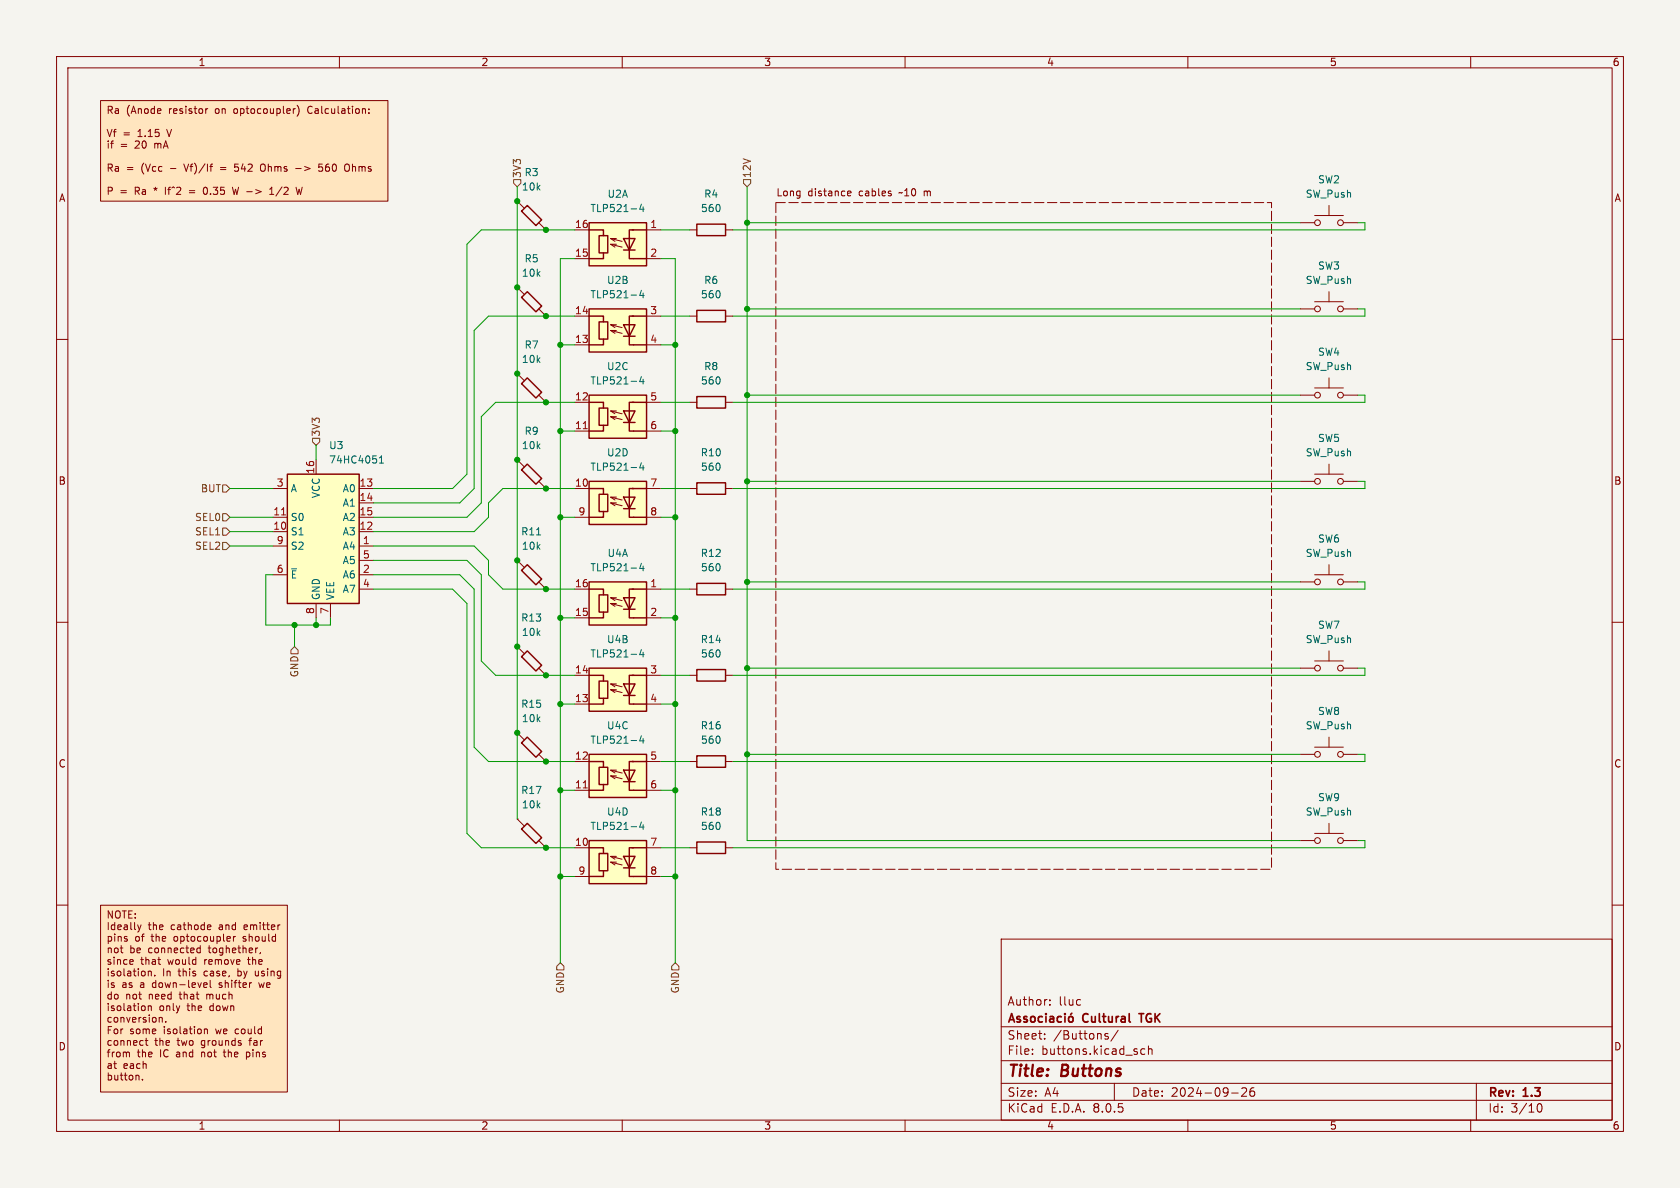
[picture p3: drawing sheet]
<svg xmlns="http://www.w3.org/2000/svg" width="297mm" height="210mm" viewBox="0 0 297 210" stroke-linecap="round" stroke-linejoin="round" font-family="sans-serif">
<path d="M0 0h297v210h-297z" fill="#f5f4ef" stroke="#f5f4ef" stroke-width=".18"/>
<g fill="none" stroke="#840000" stroke-width=".18">
<path d="M10 10h277v190h-277zM12 12h273v186h-273zM60 10v2M110 10v2M160 10v2M210 10v2M260 10v2M10 60h2M285 60h2M10 110h2M285 110h2M10 160h2"/>
<path d="M285 160h2M177 166h108v32h-108zM185.6 177.6v.1M185.6 176.8v.1M190.9 176.7l.1 .1M191 177.6l-.1 .1M60 198v2M110 198v2M160 198v2M177 194.5h108M177 191.5h108M177 187.5h108"/>
<path d="M177 181.5h108M182.5 186.3v.1M182.5 185.5v.1M184.7 183.6v.1M184.7 182.8v.1M195.9 182.8l-.4-.1-.2 .2 .1 .2 .5 .2v.3h-.6M197 191.5v3M197.7 182.1l-1.3 2M202.4 185.5l-.4-.1-.3 .3v.4l.1 .2h.6M203 185.5l.2-.1 .4 .1 .1 .9M203 184.9v1.5M210 198v2"/>
<path d="M217.7 193.2h1.2M219.5 192.4l.6-.1 .2 .1 .1 .3-.9 1.1h.9M221.7 192.3a.59 .59 0 0 0-.7 .6v.6l.1 .2 .4 .1 .2-.1 .1-.5-.1-.3h-.5l-.2 .3M260 198v2M261 191.5v6.5M271.7 195.7l.2-.5 .2-.1a.8 .8 0 0 1 .5 .7 .8 .8 0 0 1-.5 .8l-.2-.1-.2-.5"/>
</g>
<g fill="none" stroke="#840000" stroke-width=".3">
<path d="M180.3 179.8l-.3-.1-.2 .2v.2l.5 .2v.3h-.5M181.6 179.8l-.4-.1-.2 .2 .1 .2 .5 .2v.3h-.6M182.3 179.8l.4-.1 .3 .3v.4l-.3 .3-.4-.1-.1-.2v-.4zM184.3 179.8l-.5-.1-.2 .3v.4l.1 .2h.6M184.9 179.2v.1M184.9 179.7v1M185.6 179.8h.6l.1 .9M187.6 179.8l-.4-.1-.3 .3v.4l.2 .2h.5M188.3 179.2v.1M188.3 179.7v1M189 179.8l.2-.1 .4 .1 .1 .6-.1 .2-.4 .1-.2-.2zM189.5 179.1l-.2 .2"/>
<path d="M201.3 179.2h.9M178.3 180.7l.5-1.5 .5 1.5M178.5 180.3h.7M186.3 180l-.5 .1a.29 .29 0 0 0-.3 .3 .29 .29 0 0 0 .3 .3l.5-.1"/>
</g>
<g fill="#ffe5bf">
<path d="M17.8 17.8h50.8v17.8h-50.8z"/>
<path d="M17.8 160h33v33h-33z"/>
</g>
<path d="M92.2 37.3l1-1 2.6 2.6-1.1 1zM93.2 66.8l2.6 2.5-1.1 1.1-2.5-2.6zM123.2 70.1h5.1v2h-5.1zM93.2 82l2.6 2.6-1.1 1-2.5-2.5zM93.2 99.8l2.6 2.6-1.1 1-2.5-2.6zM123.2 85.3h5.1v2.1h-5.1zM93.2 115.1l2.6 2.5-1.1 1-2.5-2.5zM123.2 103.1h5.1v2.1h-5.1zM92.2 131.3l1-1 2.6 2.5-1.1 1.1zM123.2 133.6h5.1v2h-5.1zM93.2 145.5l2.6 2.6-1.1 1-2.5-2.5z" fill="none" stroke="#840000" stroke-width=".25"/>
<g fill="none" stroke="#840000" stroke-width=".18">
<path d="M91.4 35.6h.1M91.4 35.6l1.3 1.2M95.2 39.4l1.3 1.2M229.9 39.4h2.5M232.4 38.1h5.1M234.9 36.3v1.8M237.5 39.4h2.5M96.5 40.6h.1M229.9 54.6h2.5M232.4 53.3h5.1M234.9 51.6v1.7M237.5 54.6h2.5"/>
<path d="M91.4 66h.1M91.4 66l1.3 1.3M95.2 69.9l1.3 1.2M96.5 71.1h.1M121.9 71.1h1.3M128.3 71.1h1.2M91.4 81.3h.1M91.4 99.1h.1M91.4 81.3l1.3 1.3M91.4 99.1l1.3 1.2M95.2 85.1l1.3 1.3M96.5 86.4h.1"/>
<path d="M121.9 86.4h1.3M128.3 86.4h1.2M234.9 99.8v1.8M91.4 114.3h.1M91.4 114.3l1.3 1.3M95.2 118.1l1.3 1.3M95.2 102.9l1.3 1.2M96.5 119.4h.1M96.5 104.1h.1M121.9 104.1h1.3M128.3 104.1h1.2M229.9 118.1h2.5"/>
<path d="M229.9 102.9h2.5M232.4 116.8h5.1M232.4 101.6h5.1M234.9 115.1v1.7M237.5 118.1h2.5M237.5 102.9h2.5M91.4 129.5h.1M91.4 129.5l1.3 1.3M95.2 133.4l1.3 1.2M96.5 134.6h.1M121.9 134.6h1.3M128.3 134.6h1.2"/>
<path d="M91.4 144.8h.1M91.4 144.8l1.3 1.3M95.2 148.6l1.3 1.3M96.5 149.9h.1"/>
<circle cx="232.9" cy="39.4" r=".51"/>
<circle cx="237" cy="39.4" r=".51"/>
<circle cx="232.9" cy="54.6" r=".51"/>
<circle cx="237" cy="54.6" r=".51"/>
<circle cx="232.9" cy="102.9" r=".51"/>
<circle cx="232.9" cy="118.1" r=".51"/>
<circle cx="237" cy="118.1" r=".51"/>
<circle cx="237" cy="102.9" r=".51"/>
</g>
<path d="M94.9 94.6h.7" fill="none" stroke="#006464" stroke-width=".18"/>
<path d="M104.1 69.9h10.2v7.6h-10.2z" fill="#ffffc2"/>
<path d="M104.1 69.9h10.2v7.6h-10.2zM104.1 71.1h2.6v1M105.9 72.1h1.5v3.1h-1.5zM106.7 75.2v1h-2.6M110.2 74.7h2.1M110.2 72.6h2.1l-1 2.1zM111.8 71.1h2.5M112 71.1h-.7v5.1h3M123.2 148.8h5.1v2.1h-5.1z" fill="none" stroke="#840000" stroke-width=".25"/>
<path d="M101.6 76.2h2.5M101.6 71.1h2.5M107.9 73.7l2.1 .5M107.9 72.6l2.1 .6M109 73.7h-1.1l.8 .5M109 72.6h-1.1l.8 .6M114.3 76.2h2.5M114.3 71.1h2.5M121.9 149.9h1.3M128.3 149.9h1.2" fill="none" stroke="#840000" stroke-width=".18"/>
<path d="M103.1 75.8h.7" fill="none" stroke="#a90000" stroke-width=".18"/>
<path d="M113.4 66.6l-.3 .9h.8M113.7 67v.9" fill="none" stroke="#006464" stroke-width=".18"/>
<path d="M104.1 133.4h10.2v7.6h-10.2z" fill="#ffffc2"/>
<path d="M104.1 133.4h10.2v7.6h-10.2zM104.1 134.6h2.6v1M105.9 135.6h1.5v3.1h-1.5zM106.7 138.7v1h-2.6M110.2 138.2h2.1M110.2 136.1h2.1l-1 2.1zM111.8 134.6h2.5M112 134.6h-.7v5.1h3" fill="none" stroke="#840000" stroke-width=".25"/>
<path d="M101.6 139.7h2.5M101.6 134.6h2.5M107.9 137.2l2.1 .5M107.9 136.1l2.1 .6M109 137.2h-1.1l.8 .5M109 136.1h-1.1l.8 .6M114.3 139.7h2.5M114.3 134.6h2.5" fill="none" stroke="#840000" stroke-width=".18"/>
<path d="M103.1 139.3h.7" fill="none" stroke="#a90000" stroke-width=".18"/>
<path d="M113.4 130.1l-.3 .9h.8M113.7 130.5v.9" fill="none" stroke="#006464" stroke-width=".18"/>
<path d="M50.8 83.8h12.7v22.9h-12.7z" fill="#ffffc2"/>
<path d="M50.8 83.8h12.7v22.9h-12.7z" fill="none" stroke="#840000" stroke-width=".25"/>
<g fill="none" stroke="#840000" stroke-width=".18">
<path d="M48.3 96.5h2.5M48.3 94h2.5M48.3 91.4h2.5M48.3 86.4h2.5M55.9 81.3v2.5M63.5 96.5h2.5M63.5 94h2.5M63.5 91.4h2.5M63.5 86.4h2.5M63.5 88.9h2.5M63.5 99.1h2.5M48.3 101.6h2.5"/>
<path d="M55.9 106.7v2.5M58.4 106.7v2.5M63.5 101.6h2.5M63.5 104.1h2.5M229.9 133.4h2.5M232.4 132.1h5.1M234.9 130.3v1.8M237.5 133.4h2.5M229.9 148.6h2.5M232.4 147.3h5.1M234.9 145.5v1.8M237.5 148.6h2.5"/>
<circle cx="232.9" cy="133.4" r=".51"/>
<circle cx="237" cy="133.4" r=".51"/>
<circle cx="232.9" cy="148.6" r=".51"/>
<circle cx="237" cy="148.6" r=".51"/>
</g>
<path d="M49.8 91h.7" fill="none" stroke="#a90000" stroke-width=".18"/>
<path d="M67.1 81.9h.7M67.1 81l.3-.4v1.3M51.5 100.6h.9" fill="none" stroke="#006464" stroke-width=".18"/>
<path d="M104.1 118.1h10.2v7.6h-10.2z" fill="#ffffc2"/>
<path d="M92.2 52.6l1-1 2.6 2.5-1.1 1zM123.2 54.9h5.1v2h-5.1zM104.1 118.1h10.2v7.6h-10.2zM104.1 119.4h2.6v1M111.8 119.4h2.5M112 119.4h-.7v5.1h3M123.2 118.4h5.1v2h-5.1zM105.9 120.4h1.5v3h-1.5zM106.7 123.4v1.1h-2.6M110.2 122.9h2.1M110.2 120.9h2.1l-1 2z" fill="none" stroke="#840000" stroke-width=".25"/>
<g fill="none" stroke="#840000" stroke-width=".18">
<path d="M91.4 50.8h.1M91.4 50.8l1.3 1.3M95.2 54.6l1.3 1.3M96.5 55.9h.1M121.9 55.9h1.3M128.3 55.9h1.2M229.9 69.9h2.5M232.4 68.6h5.1M234.9 66.8v1.8M237.5 69.9h2.5M229.9 85.1h2.5M232.4 83.8h5.1"/>
<path d="M234.9 82v1.8M237.5 85.1h2.5M101.6 119.4h2.5M114.3 119.4h2.5M121.9 119.4h1.3M128.3 119.4h1.2M101.6 124.5h2.5M107.9 121.9l2.1 .5M107.9 120.9l2.1 .5M109 121.9h-1.1l.8 .5M109 120.9h-1.1l.8 .5M114.3 124.5h2.5"/>
<circle cx="232.9" cy="69.9" r=".51"/>
<circle cx="237" cy="69.9" r=".51"/>
<circle cx="232.9" cy="85.1" r=".51"/>
<circle cx="237" cy="85.1" r=".51"/>
</g>
<path d="M113.4 114.8l-.3 .9h.8M113.7 115.3v.8" fill="none" stroke="#006464" stroke-width=".18"/>
<path d="M104.1 102.9h10.2v7.6h-10.2z" fill="#ffffc2"/>
<path d="M104.1 102.9h10.2v7.6h-10.2zM104.1 104.1h2.6v1.1M105.9 105.2h1.5v3h-1.5zM106.7 108.2v1h-2.6M110.2 107.7h2.1M110.2 105.7h2.1l-1 2zM111.8 104.1h2.5M112 104.1h-.7v5.1h3" fill="none" stroke="#840000" stroke-width=".25"/>
<path d="M101.6 104.1h2.5M101.6 109.2h2.5M107.9 106.7l2.1 .5M107.9 105.7l2.1 .5M109 106.7h-1.1l.8 .5M109 105.7h-1.1l.8 .5M114.3 104.1h2.5M114.3 109.2h2.5" fill="none" stroke="#840000" stroke-width=".18"/>
<path d="M113.4 99.6l-.3 .9h.8M113.7 100.1v.8" fill="none" stroke="#006464" stroke-width=".18"/>
<path d="M104.1 54.6h10.2v7.6h-10.2z" fill="#ffffc2"/>
<path d="M104.1 54.6h10.2v7.6h-10.2zM104.1 55.9h2.6v1M105.9 56.9h1.5v3h-1.5zM106.7 59.9v1.1h-2.6M110.2 59.4h2.1M110.2 57.4h2.1l-1 2zM111.8 55.9h2.5M112 55.9h-.7v5.1h3" fill="none" stroke="#840000" stroke-width=".25"/>
<path d="M101.6 55.9h2.5M107.9 58.4l2.1 .5M107.9 57.4l2.1 .5M109 58.4h-1.1l.8 .5M109 57.4h-1.1l.8 .5M114.3 55.9h2.5M101.6 61h2.5M114.3 61h2.5" fill="none" stroke="#840000" stroke-width=".18"/>
<path d="M113.4 51.3l-.3 .9h.8M113.7 51.8v.8" fill="none" stroke="#006464" stroke-width=".18"/>
<path d="M104.1 39.4h10.2v7.6h-10.2z" fill="#ffffc2"/>
<path d="M104.1 39.4h10.2v7.6h-10.2zM104.1 40.6h2.6v1.1M105.9 41.7h1.5v3h-1.5zM106.7 44.7v1h-2.6M110.2 44.2h2.1M110.2 42.2h2.1l-1 2zM111.8 40.6h2.5M112 40.6h-.7v5.1h3" fill="none" stroke="#840000" stroke-width=".25"/>
<path d="M101.6 40.6h2.5M101.6 45.7h2.5M107.9 43.2l2.1 .5M107.9 42.2l2.1 .5M109 43.2h-1.1l.8 .5M109 42.2h-1.1l.8 .5M114.3 40.6h2.5M114.3 45.7h2.5" fill="none" stroke="#840000" stroke-width=".18"/>
<path d="M113.4 36.1l-.3 .9h.8M113.7 36.6v.8" fill="none" stroke="#006464" stroke-width=".18"/>
<path d="M104.1 85.1h10.2v7.6h-10.2z" fill="#ffffc2"/>
<path d="M104.1 85.1h10.2v7.6h-10.2zM104.1 86.4h2.6v1M105.9 87.4h1.5v3h-1.5zM106.7 90.4v1h-2.6M110.2 89.9h2.1M110.2 87.9h2.1l-1 2zM111.8 86.4h2.5M112 86.4h-.7v5h3" fill="none" stroke="#840000" stroke-width=".25"/>
<path d="M101.6 86.4h2.5M101.6 91.4h2.5M107.9 88.9l2.1 .5M107.9 87.9l2.1 .5M109 88.9h-1.1l.8 .5M109 87.9h-1.1l.8 .5M114.3 86.4h2.5M114.3 91.4h2.5" fill="none" stroke="#840000" stroke-width=".18"/>
<path d="M113.4 81.8l-.3 .9h.8M113.7 82.3v.8" fill="none" stroke="#006464" stroke-width=".18"/>
<path d="M104.1 148.6h10.2v7.6h-10.2z" fill="#ffffc2"/>
<path d="M123.2 39.6h5.1v2.1h-5.1zM104.1 148.6h10.2v7.6h-10.2zM104.1 149.9h2.6v1M105.9 150.9h1.5v3h-1.5zM106.7 153.9v1h-2.6M110.2 153.4h2.1M110.2 151.4h2.1l-1 2zM111.8 149.9h2.5M112 149.9h-.7v5h3" fill="none" stroke="#840000" stroke-width=".25"/>
<g fill="none" stroke="#840000" stroke-width=".18">
<path d="M17.8 17.8h50.8v17.8h-50.8zM36.7 19.2l-.3 .3M52.1 19.2h.1M52.5 18.6a1.46 1.46 0 0 1 0 1.9M54.6 18.8l-.2 .5 .2 .7M65.2 19.9v.2M65.2 19.3v.1M30.1 29.8h1M32.5 29l.4 1.3M33.5 33.7h.9M33.5 34.1h.9M36.4 33.1a.68 .68 0 0 0-.5 .6 .68 .68 0 0 0 .5 .7"/>
<path d="M37.1 29.4h.5M37.6 29l-.3 .1M39 29.6h.9M39 30h.9M41.1 33.1l.3 1.3 .2-.9 .3 .9M41.5 30.2l.4 .1M42.1 29h-.6v.6l.4-.1M46.6 29a.43 .43 0 0 0-.6 .4v.5a.43 .43 0 0 0 .6 .4M47.7 34.4h.7M47.7 33.5l.3-.4v1.3M52.3 29.8h.9M52.3 33.1l.3 1.3 .3-.9 .2 .9 .3-1.3"/>
<path d="M57 29h-.6l-.1 .6 .2-.1 .4 .1 .2 .1-.1 .5-.2 .1-.5-.1M61.2 29a.43 .43 0 0 1 .6 .4v.5a.43 .43 0 0 1-.6 .4M149.9 34.6h.5M149.9 33.8h.4l.1 .3-.6 .1M121.9 40.6h1.3M128.3 40.6h1.2M101.6 149.9h2.5M101.6 154.9h2.5M107.9 152.4l2.1 .5M107.9 151.4l2.1 .5M109 152.4h-1.1l.8 .5M109 151.4h-1.1l.8 .5"/>
<path d="M114.3 149.9h2.5M114.3 154.9h2.5M17.8 160h33v33h-33zM23.4 169.6l.1 .3-.6 .1M23.5 170.4l-.1 .1M24.3 163.5l.3 .8M24.6 164.3l-.3 .5M24.9 163.5l-.3 .8M26.2 171.7v.8M26.2 177.8v.9M26.2 171.8l.2-.1h.3l.1 .8M26.2 177.9l.2-.1 .3 .1 .1 .8"/>
<path d="M27.4 172.4v.1M34.9 168.4h.5M35.4 167.2v1.2M36.1 174.5h.5M36.6 173.8v.2l-.6 .1M37.1 163.5l.2 .3-.6 .1M37.2 173.3v1.1l.1 .2M37.2 164.3h-.1M41.3 165.5v.9M41.6 165.5l-.3 .3M45.1 171.7v.6l.2 .2M45.7 173.7l.3 .9"/>
<path d="M46 168.4l-.1 .2M22.7 186l.2 .2v.6M25.2 190.8v.1M25.7 183.9h.5M25.8 183.5v1.1l.4 .2M28.7 180v.7M29.3 180.6v.1M36.1 181.9v.8M36.1 182l.2-.1 .3 .1 .1 .7M39.6 185.6l.1 1.2M43.6 186v1.3M43.6 186.8h.3"/>
<path d="M43.9 186h-.3"/>
</g>
<path d="M113.4 145.3l-.3 .9h.8M113.7 145.8v.8" fill="none" stroke="#006464" stroke-width=".18"/>
<path d="M90.8 31.8h1.3v.6l-.7 .6-.6-.6zM131.4 31.8h1.3v.6l-.6 .6-.7-.6zM55.2 77.5h1.3v.6l-.6 .6-.7-.6zM39.4 95.9h.6l.6 .6-.6 .7h-.6zM39.4 93.3h.6l.6 .7-.6 .6h-.6zM39.4 85.7h.6l.6 .7-.6 .6h-.6zM39.4 90.8h.6l.6 .6-.6 .7h-.6zM52.1 114.3l.6 .6v.7h-1.3v-.7zM99.1 170.2l.6 .6v.7h-1.3v-.7zM119.4 170.2l.6 .6v.7h-1.3v-.7z" fill="none" stroke="#725600" stroke-width=".18"/>
<path d="M137.2 35.8h87.6v117.9h-87.6z" fill="none" stroke="#840000" stroke-width=".18" stroke-dasharray="1.7 .6"/>
<g fill="none" stroke="#009600" stroke-width=".18">
<path d="M91.4 33v111.8M132.1 33v115.6h97.8M132.1 39.4h97.8M240 39.4h1.3v1.2h-111.8M101.6 45.7h-2.5v124.5M101.6 40.6h-16.5l-2.6 2.6v40.6l-2.5 2.6h-14M101.6 55.9h-15.2l-2.6 2.5v28l-2.5 2.5h-15.3M116.8 45.7h2.6v124.5M116.8 40.6h5.1M116.8 55.9h5.1M132.1 54.6h97.8M240 54.6h1.3v1.3h-111.8"/>
<path d="M55.9 78.7v2.6M99.1 61h2.5M99.1 76.2h2.5M101.6 71.1h-14l-2.5 2.6v15.2l-2.6 2.5h-16.5M116.8 71.1h5.1M116.8 61h2.6M116.8 76.2h2.6M132.1 69.9h97.8M240 69.9h1.3v1.2h-111.8M40.6 91.4h7.7M40.6 94h7.7M40.6 96.5h7.7"/>
<path d="M40.6 86.4h7.7M66 96.5h17.8l2.6 2.6v2.5l2.5 2.5h12.7M66 99.1h16.5l2.6 2.5v15.2l2.5 2.6h14M99.1 91.4h2.5M101.6 86.4h-12.7l-2.5 2.5v2.5l-2.6 2.6h-17.8M116.8 91.4h2.6M116.8 86.4h5.1M132.1 85.1h97.8M240 85.1h1.3v1.3h-111.8M48.3 101.6h-1.3v8.9h11.4v-1.3M52.1 110.5v3.8M55.9 109.2v1.3"/>
<path d="M66 104.1h14l2.5 2.6v40.6l2.6 2.6h16.5M66 101.6h15.3l2.5 2.5v28l2.6 2.5h15.2M99.1 109.2h2.5M116.8 104.1h5.1M116.8 119.4h5.1M116.8 109.2h2.6M132.1 102.9h97.8M132.1 118.1h97.8M240 102.9h1.3v1.2h-111.8M240 118.1h1.3v1.3h-111.8M99.1 124.5h2.5M99.1 139.7h2.5"/>
<path d="M116.8 134.6h5.1M116.8 124.5h2.6M116.8 139.7h2.6M132.1 133.4h97.8M240 133.4h1.3v1.2h-111.8M99.1 154.9h2.5M116.8 149.9h5.1M116.8 154.9h2.6M240 148.6h1.3v1.3h-111.8"/>
</g>
<g fill="#009600" stroke="#009600" stroke-width=".18">
<circle cx="96.5" cy="55.9" r=".46"/>
<circle cx="132.1" cy="54.6" r=".46"/>
<circle cx="96.5" cy="40.6" r=".46"/>
<circle cx="91.4" cy="50.8" r=".46"/>
<circle cx="132.1" cy="39.4" r=".46"/>
<circle cx="91.4" cy="35.6" r=".46"/>
<circle cx="119.4" cy="109.2" r=".46"/>
<circle cx="99.1" cy="124.5" r=".46"/>
<circle cx="119.4" cy="139.7" r=".46"/>
<circle cx="132.1" cy="133.4" r=".46"/>
<circle cx="96.5" cy="119.4" r=".46"/>
<circle cx="119.4" cy="124.5" r=".46"/>
<circle cx="132.1" cy="118.1" r=".46"/>
<circle cx="91.4" cy="114.3" r=".46"/>
<circle cx="99.1" cy="91.4" r=".46"/>
<circle cx="91.4" cy="99.1" r=".46"/>
<circle cx="96.5" cy="104.1" r=".46"/>
<circle cx="99.1" cy="109.2" r=".46"/>
<circle cx="132.1" cy="85.1" r=".46"/>
<circle cx="119.4" cy="91.4" r=".46"/>
<circle cx="132.1" cy="102.9" r=".46"/>
<circle cx="96.5" cy="86.4" r=".46"/>
<circle cx="55.9" cy="110.5" r=".46"/>
<circle cx="52.1" cy="110.5" r=".46"/>
<circle cx="91.4" cy="66" r=".46"/>
<circle cx="96.5" cy="71.1" r=".46"/>
<circle cx="99.1" cy="61" r=".46"/>
<circle cx="99.1" cy="76.2" r=".46"/>
<circle cx="91.4" cy="81.3" r=".46"/>
<circle cx="119.4" cy="76.2" r=".46"/>
<circle cx="132.1" cy="69.9" r=".46"/>
<circle cx="119.4" cy="61" r=".46"/>
<circle cx="91.4" cy="129.5" r=".46"/>
<circle cx="96.5" cy="134.6" r=".46"/>
<circle cx="96.5" cy="149.9" r=".46"/>
<circle cx="99.1" cy="154.9" r=".46"/>
<circle cx="119.4" cy="154.9" r=".46"/>
<circle cx="99.1" cy="139.7" r=".46"/>
</g>
<g font-size="2.8" fill="#840000">
<text x="178" y="190.9">Title:</text>
<text x="187.7" y="190.9">Buttons</text>
</g>
<g font-size="2.1" fill="#840000">
<text x="178" y="178">Author:</text>
<text x="187.2" y="178">lluc</text>
<text x="178" y="184">Sheet:</text>
<text x="186.2" y="184">/Buttons/</text>
<text x="191.5" y="181.2">Cultural</text>
<text x="202.2" y="181.2">TGK</text>
<text x="178" y="186.7">File:</text>
<text x="184.1" y="186.7">buttons.kicad_sch</text>
<text x="178" y="196.9">KiCad</text>
<text x="178" y="194.1">Size:</text>
<text x="184.7" y="194.1">A4</text>
<text x="185.7" y="196.9">E.D.A.</text>
<text x="193.3" y="196.9">8.0.5</text>
<text x="200" y="194.1">Date:</text>
<text x="207" y="194.1">2024-09-26</text>
<text x="263" y="194.3">Rev:</text>
<text x="263" y="196.9">Id:</text>
<text x="267.1" y="196.9">3/10</text>
<text x="269.4" y="194.3">1.3</text>
</g>
<g font-size="1.8" fill="#840000">
<text x="35" y="11.9">1</text>
<text x="85" y="11.9">2</text>
<text x="135" y="11.9">3</text>
<text x="185" y="11.9">4</text>
<text x="235" y="11.9">5</text>
<text x="285" y="11.9">6</text>
<text x="18.7" y="20.5">Ra</text>
<text x="22.3" y="20.5">(Anode</text>
<text x="30" y="20.5">resistor</text>
<text x="38.3" y="20.5">on</text>
<text x="41.8" y="20.5">optocoupler)</text>
<text x="55.1" y="20.5">Calculation:</text>
<text x="18.7" y="24.5">Vf</text>
<text x="18.7" y="26.6">if</text>
<text x="21.2" y="26.6">=</text>
<text x="21.7" y="24.5">=</text>
<text x="24" y="26.6">20</text>
<text x="24.5" y="24.5">1.15</text>
<text x="27.6" y="26.6">mA</text>
<text x="29.9" y="24.5">V</text>
<text x="10.3" y="35.9">A</text>
<text x="18.7" y="30.7">Ra</text>
<text x="18.7" y="34.8">P</text>
<text x="21.2" y="34.8">=</text>
<text x="22.3" y="30.7">=</text>
<text x="23.9" y="34.8">Ra</text>
<text x="25.1" y="30.7">(Vcc</text>
<text x="27.5" y="34.8">*</text>
<text x="29.6" y="34.8">If^2</text>
<text x="33.1" y="30.7">Vf)/If</text>
<text x="36.8" y="34.8">0.35</text>
<text x="42.2" y="34.8">W -&gt;</text>
<text x="42.3" y="30.7">542</text>
<text x="47.1" y="30.7">Ohms</text>
<text x="49.2" y="34.8">1/2</text>
<text x="53.5" y="30.7">-&gt;</text>
<text x="57.8" y="30.7">560</text>
<text x="62.6" y="30.7">Ohms</text>
<text x="137.2" y="34.9">Long</text>
<text x="142.8" y="34.9">distance</text>
<text x="152" y="34.9">cables</text>
<text x="159.3" y="34.9">~10</text>
<text x="163.8" y="34.9">m</text>
<text x="285.3" y="35.9">A</text>
<text x="10.3" y="85.9">B</text>
<text x="285.3" y="85.9">B</text>
<text x="10.3" y="135.9">C</text>
<text x="285.3" y="135.9">C</text>
<text x="18.7" y="162.7">NOTE:</text>
<text x="18.7" y="164.7">Ideally</text>
<text x="18.7" y="166.8">pins</text>
<text x="23.8" y="166.8">of</text>
<text x="26.2" y="164.7">the</text>
<text x="26.9" y="166.8">the</text>
<text x="30.3" y="164.7">cathode</text>
<text x="31" y="166.8">optocoupler</text>
<text x="39" y="164.7">and</text>
<text x="43.4" y="166.8">should</text>
<text x="43.6" y="164.7">emitter</text>
<text x="18.7" y="168.8">not</text>
<text x="18.7" y="170.9">since</text>
<text x="18.7" y="172.9">isolation.</text>
<text x="22.9" y="168.8">be</text>
<text x="24.9" y="170.9">that</text>
<text x="26.3" y="168.8">connected</text>
<text x="28.7" y="172.9">In</text>
<text x="29.8" y="170.9">would</text>
<text x="31.7" y="172.9">this</text>
<text x="36.3" y="172.9">case,</text>
<text x="36.4" y="170.9">remove</text>
<text x="37.2" y="168.8">toghether,</text>
<text x="42.5" y="172.9">by</text>
<text x="44.3" y="170.9">the</text>
<text x="45.8" y="172.9">using</text>
<text x="18.7" y="175">is</text>
<text x="18.7" y="177">do</text>
<text x="18.7" y="179.1">isolation</text>
<text x="21.5" y="175">as</text>
<text x="22.2" y="177">not</text>
<text x="24.9" y="175">a</text>
<text x="26.4" y="177">need</text>
<text x="27.2" y="175">down-level</text>
<text x="28.1" y="179.1">only</text>
<text x="32" y="177">that</text>
<text x="33.2" y="179.1">the</text>
<text x="37" y="177">much</text>
<text x="37.4" y="179.1">down</text>
<text x="39.2" y="175">shifter</text>
<text x="46.5" y="175">we</text>
<text x="10.3" y="185.9">D</text>
<text x="18.7" y="181.1">conversion.</text>
<text x="18.7" y="183.1">For</text>
<text x="18.7" y="185.2">connect</text>
<text x="22.9" y="183.1">some</text>
<text x="27.3" y="185.2">the</text>
<text x="29.1" y="183.1">isolation</text>
<text x="31.5" y="185.2">two</text>
<text x="35.9" y="185.2">grounds</text>
<text x="38.5" y="183.1">we</text>
<text x="42" y="183.1">could</text>
<text x="44.6" y="185.2">far</text>
<text x="285.3" y="185.9">D</text>
<text x="18.7" y="187.2">from</text>
<text x="18.7" y="189.3">at</text>
<text x="18.7" y="191.3">button.</text>
<text x="21.8" y="189.3">each</text>
<text x="24.3" y="187.2">the</text>
<text x="28.4" y="187.2">IC</text>
<text x="31.4" y="187.2">and</text>
<text x="36.1" y="187.2">not</text>
<text x="40.2" y="187.2">the</text>
<text x="44.4" y="187.2">pins</text>
<text x="35" y="199.9">1</text>
<text x="85" y="199.9">2</text>
<text x="135" y="199.9">3</text>
<text x="185" y="199.9">4</text>
<text x="235" y="199.9">5</text>
<text x="285" y="199.9">6</text>
</g>
<g font-size="1.8" fill="#006464">
<text x="92.2" y="33.9">10k</text>
<text x="92.6" y="31.3">R3</text>
<text x="107.3" y="35.2">U2A</text>
<text x="124.4" y="35.2">R4</text>
<text x="230.7" y="35.2">SW_Push</text>
<text x="232.9" y="32.6">SW2</text>
<text x="104.3" y="37.7">TLP521-4</text>
<text x="123.8" y="37.7">560</text>
<text x="92.6" y="46.6">R5</text>
<text x="232.9" y="47.9">SW3</text>
<text x="92.2" y="49.1">10k</text>
<text x="104.3" y="52.9">TLP521-4</text>
<text x="107.2" y="50.4">U2B</text>
<text x="123.8" y="52.9">560</text>
<text x="124.4" y="50.4">R6</text>
<text x="230.7" y="50.4">SW_Push</text>
<text x="92.2" y="64.4">10k</text>
<text x="92.6" y="61.8">R7</text>
<text x="107.2" y="65.6">U2C</text>
<text x="124.4" y="65.6">R8</text>
<text x="230.7" y="65.6">SW_Push</text>
<text x="232.9" y="63.1">SW4</text>
<text x="104.3" y="68.2">TLP521-4</text>
<text x="123.8" y="68.2">560</text>
<text x="92.6" y="77.1">R9</text>
<text x="58.1" y="79.6">U3</text>
<text x="58.1" y="82.1">74HC4051</text>
<text x="92.2" y="79.6">10k</text>
<text x="104.3" y="83.4">TLP521-4</text>
<text x="107.2" y="80.9">U2D</text>
<text x="123.8" y="80.9">R10</text>
<text x="123.8" y="83.4">560</text>
<text x="230.7" y="80.9">SW_Push</text>
<text x="232.9" y="78.3">SW5</text>
<text x="51.3" y="87.2">A</text>
<text x="56.7" y="88.2" transform="rotate(-90 56.7 88.2)">VCC</text>
<text x="60.5" y="87.2">A0</text>
<text x="60.5" y="89.8">A1</text>
<text x="51.3" y="94.8">S1</text>
<text x="51.3" y="92.3">S0</text>
<text x="60.5" y="94.8">A3</text>
<text x="60.5" y="92.3">A2</text>
<text x="92" y="94.8">R11</text>
<text x="51.3" y="97.4">S2</text>
<text x="60.5" y="97.4">A4</text>
<text x="60.5" y="99.9">A5</text>
<text x="92.2" y="97.4">10k</text>
<text x="104.3" y="101.2">TLP521-4</text>
<text x="107.3" y="98.7">U4A</text>
<text x="123.8" y="98.7">R12</text>
<text x="123.8" y="101.2">560</text>
<text x="230.7" y="98.7">SW_Push</text>
<text x="232.9" y="96.1">SW6</text>
<text x="51.3" y="102.5">~{E}</text>
<text x="56.7" y="106.2" transform="rotate(-90 56.7 106.2)">GND</text>
<text x="59.3" y="106.2" transform="rotate(-90 59.3 106.2)">VEE</text>
<text x="60.5" y="102.5">A6</text>
<text x="60.5" y="105">A7</text>
<text x="92" y="110.1">R13</text>
<text x="92.2" y="112.6">10k</text>
<text x="107.2" y="113.9">U4B</text>
<text x="123.8" y="113.9">R14</text>
<text x="230.7" y="113.9">SW_Push</text>
<text x="232.9" y="111.4">SW7</text>
<text x="104.3" y="116.4">TLP521-4</text>
<text x="123.8" y="116.4">560</text>
<text x="92" y="125.3">R15</text>
<text x="92.2" y="127.9">10k</text>
<text x="104.3" y="131.7">TLP521-4</text>
<text x="107.2" y="129.1">U4C</text>
<text x="123.8" y="129.1">R16</text>
<text x="123.8" y="131.7">560</text>
<text x="230.7" y="129.1">SW_Push</text>
<text x="232.9" y="126.6">SW8</text>
<text x="92" y="140.6">R17</text>
<text x="92.2" y="143.1">10k</text>
<text x="232.9" y="141.8">SW9</text>
<text x="104.3" y="146.9">TLP521-4</text>
<text x="107.2" y="144.4">U4D</text>
<text x="123.8" y="144.4">R18</text>
<text x="123.8" y="146.9">560</text>
<text x="230.7" y="144.4">SW_Push</text>
</g>
<g font-size="1.8" fill="#725600">
<text x="92.3" y="31.6" transform="rotate(-90 92.3 31.6)">3V3</text>
<text x="132.9" y="31.6" transform="rotate(-90 132.9 31.6)">12V</text>
<text x="56.7" y="77.3" transform="rotate(-90 56.7 77.3)">3V3</text>
<text x="35.4" y="87.2">BUT</text>
<text x="34.4" y="94.8">SEL1</text>
<text x="34.4" y="92.3">SEL0</text>
<text x="34.4" y="97.4">SEL2</text>
<text x="52.9" y="119.8" transform="rotate(-90 52.9 119.8)">GND</text>
<text x="99.9" y="175.7" transform="rotate(-90 99.9 175.7)">GND</text>
<text x="120.2" y="175.7" transform="rotate(-90 120.2 175.7)">GND</text>
</g>
<g font-size="1.8" fill="#a90000">
<text x="101.6" y="40.4">16</text>
<text x="114.9" y="40.4">1</text>
<text x="101.6" y="45.5">15</text>
<text x="114.9" y="45.5">2</text>
<text x="101.6" y="55.6">14</text>
<text x="114.9" y="55.6">3</text>
<text x="101.6" y="60.7">13</text>
<text x="114.9" y="60.7">4</text>
<text x="101.6" y="70.9">12</text>
<text x="114.9" y="70.9">5</text>
<text x="101.6" y="75.9">11</text>
<text x="114.9" y="75.9">6</text>
<text x="55.6" y="83.9" transform="rotate(-90 55.6 83.9)">16</text>
<text x="48.8" y="86.1">3</text>
<text x="63.5" y="86.1">13</text>
<text x="63.5" y="88.6">14</text>
<text x="101.6" y="86.1">10</text>
<text x="114.9" y="86.1">7</text>
<text x="48.2" y="93.7">10</text>
<text x="48.2" y="91.2">11</text>
<text x="63.5" y="93.7">12</text>
<text x="63.5" y="91.2">15</text>
<text x="102.2" y="91.2">9</text>
<text x="114.9" y="91.2">8</text>
<text x="48.8" y="101.3">6</text>
<text x="48.8" y="96.3">9</text>
<text x="64.1" y="96.3">1</text>
<text x="64.1" y="101.3">2</text>
<text x="64.1" y="98.8">5</text>
<text x="64.1" y="103.9">4</text>
<text x="101.6" y="103.9">16</text>
<text x="114.9" y="103.9">1</text>
<text x="55.6" y="108.7" transform="rotate(-90 55.6 108.7)">8</text>
<text x="58.2" y="108.7" transform="rotate(-90 58.2 108.7)">7</text>
<text x="101.6" y="109">15</text>
<text x="114.9" y="109">2</text>
<text x="101.6" y="119.1">14</text>
<text x="114.9" y="119.1">3</text>
<text x="101.6" y="124.2">13</text>
<text x="114.9" y="124.2">4</text>
<text x="101.6" y="134.4">12</text>
<text x="114.9" y="134.4">5</text>
<text x="101.6" y="139.4">11</text>
<text x="114.9" y="139.4">6</text>
<text x="101.6" y="149.6">10</text>
<text x="114.9" y="149.6">7</text>
<text x="102.2" y="154.7">9</text>
<text x="114.9" y="154.7">8</text>
</g>
</svg>
